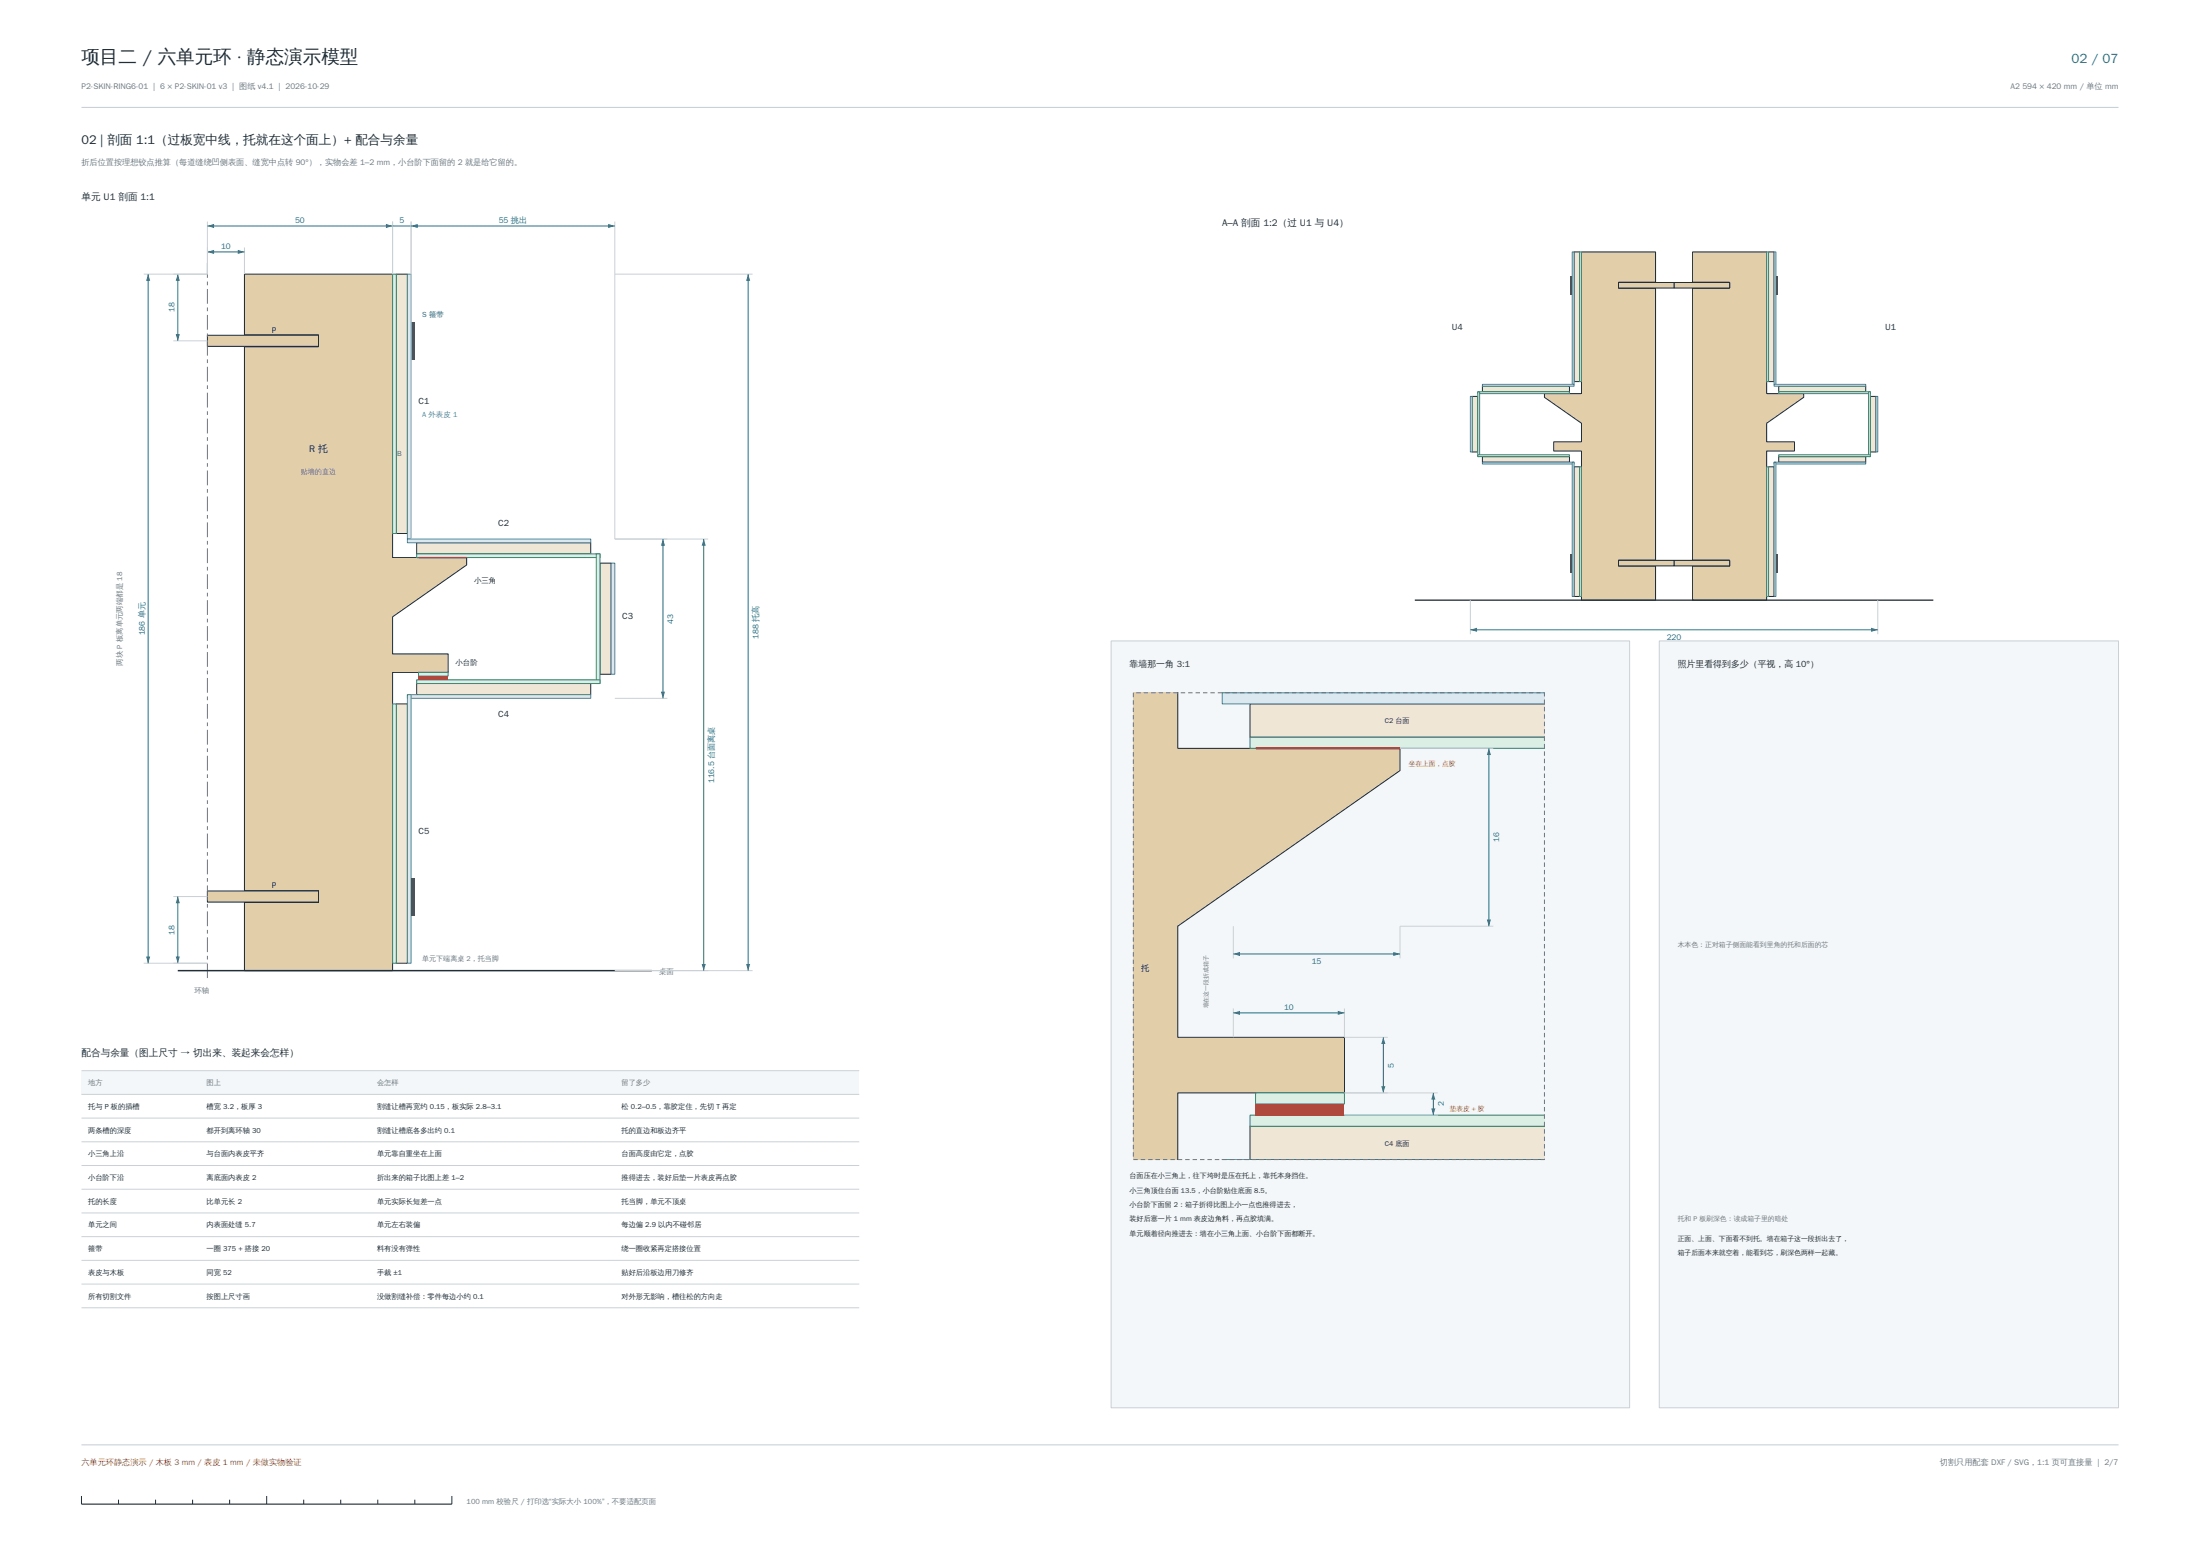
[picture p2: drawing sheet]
<svg xmlns="http://www.w3.org/2000/svg" width="594mm" height="420mm" viewBox="0 0 594 420" stroke-linecap="round" stroke-linejoin="round" font-family="sans-serif">
<path d="M22 29h550M22 390h550" fill="none" stroke="#c9d1d6" stroke-width=".3"/>
<path d="M22 406h100" fill="none" stroke="#1d2b36" stroke-width=".3"/>
<path d="M22 403.8v2.2M32 404.8v1.2M42 404.8v1.2M52 404.8v1.2M62 404.8v1.2M72 403.8v2.2M82 404.8v1.2M92 404.8v1.2M102 404.8v1.2M112 404.8v1.2M122 403.8v2.2" fill="none" stroke="#1d2b36" stroke-width=".27"/>
<g fill="#e2cfa9" stroke="#1d2b36" stroke-width=".27">
<path d="M66 74h40v76.5h20v2l-20 14v10h15v5h-15v80.5h-40v-18.4h20v-3.2h-20v-146.8h20v-3.2h-20z" fill-rule="evenodd"/>
<path d="M56 90.5h30v3h-30z" fill-rule="evenodd"/>
<path d="M56 240.5h30v3h-30z" fill-rule="evenodd"/>
</g>
<g fill="#efe6d6" stroke="#1d2b36" stroke-width=".27">
<path d="M107 74h3v70h-3z" fill-rule="evenodd"/>
<path d="M112.5 146.5h47v3h-47z" fill-rule="evenodd"/>
<path d="M162 152h3v30h-3z" fill-rule="evenodd"/>
<path d="M112.5 184.5h47v3h-47z" fill-rule="evenodd"/>
<path d="M107 190h3v70h-3z" fill-rule="evenodd"/>
</g>
<g fill="#dbe8f0" stroke="#4f7f99" stroke-width=".27">
<path d="M110 74h1v71.5h-1z" fill-rule="evenodd"/>
<path d="M110 145.5h49.5v1h-49.5z" fill-rule="evenodd"/>
<path d="M165 152h1v30h-1z" fill-rule="evenodd"/>
<path d="M110 187.5h49.5v1h-49.5z" fill-rule="evenodd"/>
<path d="M110 187.5h1v72.5h-1z" fill-rule="evenodd"/>
</g>
<g fill="#dcefe5" stroke="#3e8a68" stroke-width=".27">
<path d="M106 74h1v70h-1z" fill-rule="evenodd"/>
<path d="M112.5 149.5h49.5v1h-49.5z" fill-rule="evenodd"/>
<path d="M161 149.5h1v35h-1z" fill-rule="evenodd"/>
<path d="M112.5 183.5h49.5v1h-49.5z" fill-rule="evenodd"/>
<path d="M106 190h1v70h-1z" fill-rule="evenodd"/>
</g>
<g fill="#2e5d6b">
<path d="M111 87h1v10h-1z" fill-rule="evenodd"/>
<path d="M111 237h1v10h-1z" fill-rule="evenodd"/>
</g>
<path d="M113 150.5h13" fill="none" stroke="#c0392b" stroke-width=".35"/>
<path d="M113 181.5h8v1h-8z" fill-rule="evenodd" fill="#dcefe5" stroke="#3e8a68" stroke-width=".27"/>
<path d="M113 182.5h8v1h-8z" fill-rule="evenodd" fill="#c0392b"/>
<path d="M56 71v194" fill="none" stroke="#6b7780" stroke-width=".27" stroke-dasharray="4 1 1 1" stroke-linecap="butt"/>
<path d="M48 262h128" fill="none" stroke="#1d2b36" stroke-width=".4"/>
<path d="M166 74h37.2M166 262h37.2" fill="none" stroke="#c9d1d6" stroke-width=".27"/>
<path d="M202 74v188" fill="none" stroke="#1f6f8b" stroke-width=".27"/>
<g fill="#1f6f8b">
<path d="M202 74l.6 1.8h-1.1z"/>
<path d="M201.5 260.2h1.1l-.6 1.8z"/>
</g>
<path d="M166 145.5h25.2M166 262h25.2" fill="none" stroke="#c9d1d6" stroke-width=".27"/>
<path d="M190 145.5v116.5" fill="none" stroke="#1f6f8b" stroke-width=".27"/>
<g fill="#1f6f8b">
<path d="M190 145.5l.6 1.8h-1.1z"/>
<path d="M189.5 260.2h1.1l-.6 1.8z"/>
</g>
<path d="M166 145.5h14.2M166 188.5h14.2" fill="none" stroke="#c9d1d6" stroke-width=".27"/>
<path d="M179 145.5v43" fill="none" stroke="#1f6f8b" stroke-width=".27"/>
<g fill="#1f6f8b">
<path d="M179 145.5l.6 1.8h-1.1z"/>
<path d="M178.5 186.7h1.1l-.6 1.8z"/>
</g>
<path d="M46.8 74h9.2M46.8 92h9.2" fill="none" stroke="#c9d1d6" stroke-width=".27"/>
<path d="M48 74v18" fill="none" stroke="#1f6f8b" stroke-width=".27"/>
<g fill="#1f6f8b">
<path d="M48 74l.6 1.8h-1.1z"/>
<path d="M47.5 90.2h1.1l-.6 1.8z"/>
</g>
<path d="M46.8 242h9.2M46.8 260h9.2" fill="none" stroke="#c9d1d6" stroke-width=".27"/>
<path d="M48 242v18" fill="none" stroke="#1f6f8b" stroke-width=".27"/>
<g fill="#1f6f8b">
<path d="M48 242l.6 1.8h-1.1z"/>
<path d="M47.5 258.2h1.1l-.6 1.8z"/>
</g>
<path d="M38.8 74h17.2M38.8 260h17.2" fill="none" stroke="#c9d1d6" stroke-width=".27"/>
<path d="M40 74v186" fill="none" stroke="#1f6f8b" stroke-width=".27"/>
<g fill="#1f6f8b">
<path d="M40 74l.6 1.8h-1.1z"/>
<path d="M39.5 258.2h1.1l-.6 1.8z"/>
</g>
<path d="M56 66.8v7.2M66 66.8v7.2" fill="none" stroke="#c9d1d6" stroke-width=".27"/>
<path d="M56 68h10" fill="none" stroke="#1f6f8b" stroke-width=".27"/>
<g fill="#1f6f8b">
<path d="M56 68l1.8-.6v1.1z"/>
<path d="M64.2 67.4l1.8 .6-1.8 .5z"/>
</g>
<path d="M56 59.8v14.2M106 59.8v14.2" fill="none" stroke="#c9d1d6" stroke-width=".27"/>
<path d="M56 61h50" fill="none" stroke="#1f6f8b" stroke-width=".27"/>
<g fill="#1f6f8b">
<path d="M56 61l1.8-.6v1.1z"/>
<path d="M104.2 60.4l1.8 .6-1.8 .5z"/>
</g>
<path d="M106 59.8v14.2M111 59.8v85.7M166 59.8v85.7" fill="none" stroke="#c9d1d6" stroke-width=".27"/>
<path d="M106 61h60" fill="none" stroke="#1f6f8b" stroke-width=".27"/>
<g fill="#1f6f8b">
<path d="M111 61l1.8-.6v1.1z"/>
<path d="M164.2 60.4l1.8 .6-1.8 .5z"/>
</g>
<path d="M22 289h210v6.4h-210z" fill-rule="evenodd" fill="#f4f7f9"/>
<path d="M22 295.4h210M22 289h210M22 301.8h210M22 308.2h210M22 314.6h210M22 321h210M22 327.4h210M22 333.8h210M22 340.2h210M22 346.6h210M22 353h210" fill="none" stroke="#c9d1d6" stroke-width=".27"/>
<g fill="#e2cfa9" stroke="#1d2b36" stroke-width=".27">
<path d="M457 68h20v38.2h10v1l-10 7v5h7.5v2.5h-7.5v40.3h-20v-9.2h10v-1.6h-10v-73.4h10v-1.6h-10z" fill-rule="evenodd"/>
<path d="M452 76.2h15v1.5h-15z" fill-rule="evenodd"/>
<path d="M452 151.2h15v1.5h-15z" fill-rule="evenodd"/>
</g>
<g fill="#efe6d6" stroke="#1d2b36" stroke-width=".27">
<path d="M477.5 68h1.5v35h-1.5z" fill-rule="evenodd"/>
<path d="M480.3 104.2h23.5v1.5h-23.5z" fill-rule="evenodd"/>
<path d="M505 107h1.5v15h-1.5z" fill-rule="evenodd"/>
<path d="M480.3 123.2h23.5v1.5h-23.5z" fill-rule="evenodd"/>
<path d="M477.5 126h1.5v35h-1.5z" fill-rule="evenodd"/>
</g>
<g fill="#dbe8f0" stroke="#4f7f99" stroke-width=".27">
<path d="M479 68h.5v35.7h-.5z" fill-rule="evenodd"/>
<path d="M479 103.7h24.8v.5h-24.8z" fill-rule="evenodd"/>
<path d="M506.5 107h.5v15h-.5z" fill-rule="evenodd"/>
<path d="M479 124.7h24.8v.5h-24.8z" fill-rule="evenodd"/>
<path d="M479 124.7h.5v36.3h-.5z" fill-rule="evenodd"/>
</g>
<g fill="#dcefe5" stroke="#3e8a68" stroke-width=".27">
<path d="M477 68h.5v35h-.5z" fill-rule="evenodd"/>
<path d="M480.3 105.7h24.7v.5h-24.7z" fill-rule="evenodd"/>
<path d="M504.5 105.7h.5v17.5h-.5z" fill-rule="evenodd"/>
<path d="M480.3 122.7h24.7v.5h-24.7z" fill-rule="evenodd"/>
<path d="M477 126h.5v35h-.5z" fill-rule="evenodd"/>
</g>
<g fill="#2e5d6b">
<path d="M479.5 74.5h.5v5h-.5z" fill-rule="evenodd"/>
<path d="M479.5 149.5h.5v5h-.5z" fill-rule="evenodd"/>
</g>
<g fill="#e2cfa9" stroke="#1d2b36" stroke-width=".27">
<path d="M427 68h20v8.2h-10v1.6h10v73.4h-10v1.6h10v9.2h-20v-40.3h-7.5v-2.5h7.5v-5l-10-7v-1h10z" fill-rule="evenodd"/>
<path d="M437 76.2h15v1.5h-15z" fill-rule="evenodd"/>
<path d="M437 151.2h15v1.5h-15z" fill-rule="evenodd"/>
</g>
<g fill="#efe6d6" stroke="#1d2b36" stroke-width=".27">
<path d="M425 68h1.5v35h-1.5z" fill-rule="evenodd"/>
<path d="M400.3 104.2h23.5v1.5h-23.5z" fill-rule="evenodd"/>
<path d="M397.5 107h1.5v15h-1.5z" fill-rule="evenodd"/>
<path d="M400.3 123.2h23.5v1.5h-23.5z" fill-rule="evenodd"/>
<path d="M425 126h1.5v35h-1.5z" fill-rule="evenodd"/>
</g>
<g fill="#dbe8f0" stroke="#4f7f99" stroke-width=".27">
<path d="M424.5 68h.5v35.7h-.5z" fill-rule="evenodd"/>
<path d="M400.3 103.7h24.7v.5h-24.7z" fill-rule="evenodd"/>
<path d="M397 107h.5v15h-.5z" fill-rule="evenodd"/>
<path d="M400.3 124.7h24.7v.5h-24.7z" fill-rule="evenodd"/>
<path d="M424.5 124.7h.5v36.3h-.5z" fill-rule="evenodd"/>
</g>
<g fill="#dcefe5" stroke="#3e8a68" stroke-width=".27">
<path d="M426.5 68h.5v35h-.5z" fill-rule="evenodd"/>
<path d="M399 105.7h24.8v.5h-24.8z" fill-rule="evenodd"/>
<path d="M399 105.7h.5v17.5h-.5z" fill-rule="evenodd"/>
<path d="M399 122.7h24.8v.5h-24.8z" fill-rule="evenodd"/>
<path d="M426.5 126h.5v35h-.5z" fill-rule="evenodd"/>
</g>
<g fill="#2e5d6b">
<path d="M424 74.5h.5v5h-.5z" fill-rule="evenodd"/>
<path d="M424 149.5h.5v5h-.5z" fill-rule="evenodd"/>
</g>
<path d="M382 162h140" fill="none" stroke="#1d2b36" stroke-width=".35"/>
<path d="M397 162v9.2M507 162v9.2" fill="none" stroke="#c9d1d6" stroke-width=".27"/>
<path d="M397 170h110" fill="none" stroke="#1f6f8b" stroke-width=".27"/>
<g fill="#1f6f8b">
<path d="M397 170l1.8-.6v1.1z"/>
<path d="M505.2 169.4l1.8 .6-1.8 .5z"/>
</g>
<path d="M300 173h140v207h-140z" fill-rule="evenodd" fill="#f4f7f9" stroke="#c9d1d6" stroke-width=".27"/>
<path d="M306 186.9h12v15.1h60v6l-60 42v30h45v15h-45v18h-12z" fill-rule="evenodd" fill="#e2cfa9" stroke="#1d2b36" stroke-width=".27"/>
<g fill="#efe6d6" stroke="#1d2b36" stroke-width=".27">
<path d="M337.5 190h79.6v9h-79.6z" fill-rule="evenodd"/>
<path d="M337.5 304h79.6v9h-79.6z" fill-rule="evenodd"/>
</g>
<g fill="#dbe8f0" stroke="#4f7f99" stroke-width=".27">
<path d="M330 186.9l3 .1z" fill-rule="evenodd"/>
<path d="M330 187h87.1v3h-87.1z" fill-rule="evenodd"/>
<path d="M330 313h87.1z" fill-rule="evenodd"/>
<path d="M330 313h3z" fill-rule="evenodd"/>
</g>
<g fill="#dcefe5" stroke="#3e8a68" stroke-width=".27">
<path d="M337.5 199h79.6v3h-79.6z" fill-rule="evenodd"/>
<path d="M337.5 301h79.6v3h-79.6z" fill-rule="evenodd"/>
</g>
<path d="M339 202h39" fill="none" stroke="#c0392b" stroke-width=".54"/>
<path d="M339 295h24v3h-24z" fill-rule="evenodd" fill="#dcefe5" stroke="#3e8a68" stroke-width=".27"/>
<path d="M339 298h24v3h-24z" fill-rule="evenodd" fill="#c0392b"/>
<path d="M306 187h111v126h-111z" fill="none" stroke="#6b7780" stroke-width=".27" stroke-dasharray="1.2 .8" stroke-linecap="butt"/>
<path d="M333 250v8.7M378 250v8.7" fill="none" stroke="#c9d1d6" stroke-width=".27"/>
<path d="M333 257.5h45" fill="none" stroke="#1f6f8b" stroke-width=".27"/>
<g fill="#1f6f8b">
<path d="M333 257.5l1.8-.6v1.1z"/>
<path d="M376.2 256.9l1.8 .6-1.8 .5z"/>
</g>
<path d="M378 202h25.2M378 250h25.2" fill="none" stroke="#c9d1d6" stroke-width=".27"/>
<path d="M402 202v48" fill="none" stroke="#1f6f8b" stroke-width=".27"/>
<g fill="#1f6f8b">
<path d="M402 202l.6 1.8h-1.1z"/>
<path d="M401.5 248.2h1.1l-.6 1.8z"/>
</g>
<path d="M333 272.2v7.8M363 272.2v7.8" fill="none" stroke="#c9d1d6" stroke-width=".27"/>
<path d="M333 273.4h30" fill="none" stroke="#1f6f8b" stroke-width=".27"/>
<g fill="#1f6f8b">
<path d="M333 273.4l1.8-.6v1.1z"/>
<path d="M361.2 272.8l1.8 .6-1.8 .5z"/>
</g>
<path d="M363 280h11.7M363 295h11.7" fill="none" stroke="#c9d1d6" stroke-width=".27"/>
<path d="M373.5 280v15" fill="none" stroke="#1f6f8b" stroke-width=".27"/>
<g fill="#1f6f8b">
<path d="M373.5 280l.6 1.8h-1.1z"/>
<path d="M373 293.2h1.1l-.6 1.8z"/>
</g>
<path d="M363 295h25.2M363 301h25.2" fill="none" stroke="#c9d1d6" stroke-width=".27"/>
<path d="M387 295v6" fill="none" stroke="#1f6f8b" stroke-width=".27"/>
<g fill="#1f6f8b">
<path d="M387 295l.6 1.8h-1.1z"/>
<path d="M386.5 299.2h1.1l-.6 1.8z"/>
</g>
<path d="M448 173h124v207h-124z" fill-rule="evenodd" fill="#f4f7f9" stroke="#c9d1d6" stroke-width=".27"/>
<text font-size="5" fill="#1d2b36" x="22" y="17">项目二 / 六单元环 · 静态演示模型</text>
<text font-size="3.6" fill="#1f6f8b" x="559.3" y="17">02 / 07</text>
<text font-size="3.4" fill="#1d2b36" x="22" y="39">02 | 剖面 1:1（过板宽中线，托就在这个面上）+ 配合与余量</text>
<g font-size="2.6" fill="#1d2b36">
<text x="22" y="54">单元 U1 剖面 1:1</text>
<text x="330" y="61">A–A 剖面 1:2（过 U1 与 U4）</text>
<text x="83.5" y="122">R 托</text>
<text x="22" y="285">配合与余量（图上尺寸 → 切出来、装起来会怎样）</text>
</g>
<g font-size="2.4" fill="#1d2b36">
<text x="392" y="89">U4</text>
<text x="509" y="89">U1</text>
<text x="113" y="109">C1</text>
<text x="134.5" y="142">C2</text>
<text x="168" y="167">C3</text>
<text x="305" y="180">靠墙那一角 3:1</text>
<text x="453" y="180">照片里看得到多少（平视，高 10°）</text>
<text x="134.5" y="193.5">C4</text>
<text x="113" y="225">C5</text>
</g>
<g font-size="2.2" fill="#6b7780">
<text x="22" y="24">P2-SKIN-RING6-01 | 6 × P2-SKIN-01 v3 | 图纸 v4.1 | 2026-10-29</text>
<text x="542.8" y="24">A2 594 × 420 mm / 单位 mm</text>
<text x="22" y="44.5">折后位置按理想铰点推算（每道缝绕凹侧表面、缝宽中点转 90°），实物会差 1–2 mm，小台阶下面留的 2 就是给它留的。</text>
<text x="523.8" y="395.5">切割只用配套 DXF / SVG，1:1 页可直接量 | 2/7</text>
</g>
<g font-size="2.2" fill="#1f6f8b">
<text x="79.7" y="60.1">50</text>
<text x="107.8" y="60.1">5</text>
<text x="134.7" y="60.1">55 挑出</text>
<text x="59.7" y="67.1">10</text>
<text x="47.1" y="84.3" transform="rotate(-90 47.1 84.3)">18</text>
<text x="39.1" y="171.5" transform="rotate(-90 39.1 171.5)">186 单元</text>
<text x="181.8" y="168.3" transform="rotate(-90 181.8 168.3)">43</text>
<text x="204.8" y="172.5" transform="rotate(-90 204.8 172.5)">188 托高</text>
<text x="450" y="172.8">220</text>
<text x="192.8" y="211.4" transform="rotate(-90 192.8 211.4)">116.5 台面离桌</text>
<text x="404.8" y="227.3" transform="rotate(-90 404.8 227.3)">16</text>
<text x="47.1" y="252.3" transform="rotate(-90 47.1 252.3)">18</text>
<text x="354.2" y="260.3">15</text>
<text x="346.7" y="272.5">10</text>
<text x="376.3" y="288.2" transform="rotate(-90 376.3 288.2)">5</text>
<text x="389.8" y="298.7" transform="rotate(-90 389.8 298.7)">2</text>
</g>
<g font-size="2.2" fill="#1d2b36">
<text x="73.4" y="89.8">P</text>
<text x="73.4" y="239.8">P</text>
<text x="308.1" y="262">托</text>
</g>
<text font-size="2.2" fill="#b8392b" x="22" y="395.5">六单元环静态演示 / 木板 3 mm / 表皮 1 mm / 未做实物验证</text>
<text font-size="2" fill="#2e5d6b" x="114" y="85.5">S 箍带</text>
<text font-size="2" fill="#4f7f99" x="114" y="112.5">A 外表皮 1</text>
<text font-size="2" fill="#3e8a68" x="107.2" y="123">B</text>
<g font-size="2" fill="#1d2b36">
<text x="128" y="157.5">小三角</text>
<text x="123" y="179.5">小台阶</text>
<text x="23.8" y="299.3">托与 P 板的插槽</text>
<text x="55.8" y="299.3">槽宽 3.2，板厚 3</text>
<text x="101.8" y="299.3">割缝让槽再宽约 0.15，板实际 2.8–3.1</text>
<text x="167.8" y="299.3">松 0.2–0.5，靠胶定住，先切 T 再定</text>
<text x="23.8" y="305.7">两条槽的深度</text>
<text x="55.8" y="305.7">都开到离环轴 30</text>
<text x="101.8" y="305.7">割缝让槽底各多出约 0.1</text>
<text x="167.8" y="305.7">托的直边和板边齐平</text>
<text x="23.8" y="312.1">小三角上沿</text>
<text x="55.8" y="312.1">与台面内表皮平齐</text>
<text x="101.8" y="312.1">单元靠自重坐在上面</text>
<text x="167.8" y="312.1">台面高度由它定，点胶</text>
<text x="23.8" y="318.5">小台阶下沿</text>
<text x="55.8" y="318.5">离底面内表皮 2</text>
<text x="101.8" y="318.5">折出来的箱子比图上差 1–2</text>
<text x="167.8" y="318.5">推得进去，装好后垫一片表皮再点胶</text>
<text x="23.8" y="324.9">托的长度</text>
<text x="55.8" y="324.9">比单元长 2</text>
<text x="101.8" y="324.9">单元实际长短差一点</text>
<text x="167.8" y="324.9">托当脚，单元不顶桌</text>
<text x="23.8" y="331.3">单元之间</text>
<text x="55.8" y="331.3">内表面处缝 5.7</text>
<text x="101.8" y="331.3">单元左右装偏</text>
<text x="167.8" y="331.3">每边偏 2.9 以内不碰邻居</text>
<text x="23.8" y="337.7">箍带</text>
<text x="55.8" y="337.7">一圈 375 + 搭接 20</text>
<text x="101.8" y="337.7">料有没有弹性</text>
<text x="167.8" y="337.7">绕一圈收紧再定搭接位置</text>
<text x="23.8" y="344.1">表皮与木板</text>
<text x="55.8" y="344.1">同宽 52</text>
<text x="101.8" y="344.1">手裁 ±1</text>
<text x="167.8" y="344.1">贴好后沿板边用刀修齐</text>
<text x="23.8" y="350.5">所有切割文件</text>
<text x="55.8" y="350.5">按图上尺寸画</text>
<text x="101.8" y="350.5">没做割缝补偿：零件每边小约 0.1</text>
<text x="167.8" y="350.5">对外形无影响，槽往松的方向走</text>
</g>
<g font-size="2" fill="#6b7780">
<text x="33" y="179.7" transform="rotate(-90 33 179.7)">两块 P 板离单元两端都是 18</text>
<text x="178" y="262.8">桌面</text>
<text x="52.5" y="268">环轴</text>
<text x="23.8" y="292.9">地方</text>
<text x="55.8" y="292.9">图上</text>
<text x="101.8" y="292.9">会怎样</text>
<text x="167.8" y="292.9">留了多少</text>
<text x="126" y="406">100 mm 校验尺 / 打印选“实际大小 100%”，不要适配页面</text>
</g>
<g font-size="1.9" fill="#6b7780">
<text x="81.3" y="128">贴墙的直边</text>
<text x="453" y="255.6">木本色：正对箱子侧面能看到里角的托和后面的芯</text>
<text x="114" y="259.4">单元下端离桌 2，托当脚</text>
<text x="453" y="329.6">托和 P 板刷深色：读成箱子里的暗处</text>
</g>
<g font-size="1.9" fill="#1d2b36">
<text x="373.9" y="195.2">C2 台面</text>
<text x="373.9" y="309.2">C4 底面</text>
<text x="305" y="318">台面压在小三角上，往下垮时是压在托上，靠托本身挡住。</text>
<text x="305" y="321.9">小三角顶住台面 13.5，小台阶贴住底面 8.5。</text>
<text x="305" y="325.8">小台阶下面留 2：箱子折得比图上小一点也推得进去，</text>
<text x="305" y="329.7">装好后塞一片 1 mm 表皮边角料，再点胶填满。</text>
<text x="305" y="333.6">单元顺着径向推进去：墙在小三角上面、小台阶下面都断开。</text>
<text x="453" y="335">正面、上面、下面看不到托。墙在箱子这一段折出去了，</text>
<text x="453" y="338.7">箱子后面本来就空着，能看到芯，刷深色两样一起藏。</text>
</g>
<g font-size="1.8" fill="#c0392b">
<text x="380.4" y="206.8">坐在上面，点胶</text>
<text x="391.5" y="300">垫表皮 + 胶</text>
</g>
<text font-size="1.6" fill="#6b7780" x="326.2" y="272.2" transform="rotate(-90 326.2 272.2)">墙在这一段折成箱子</text>
</svg>
